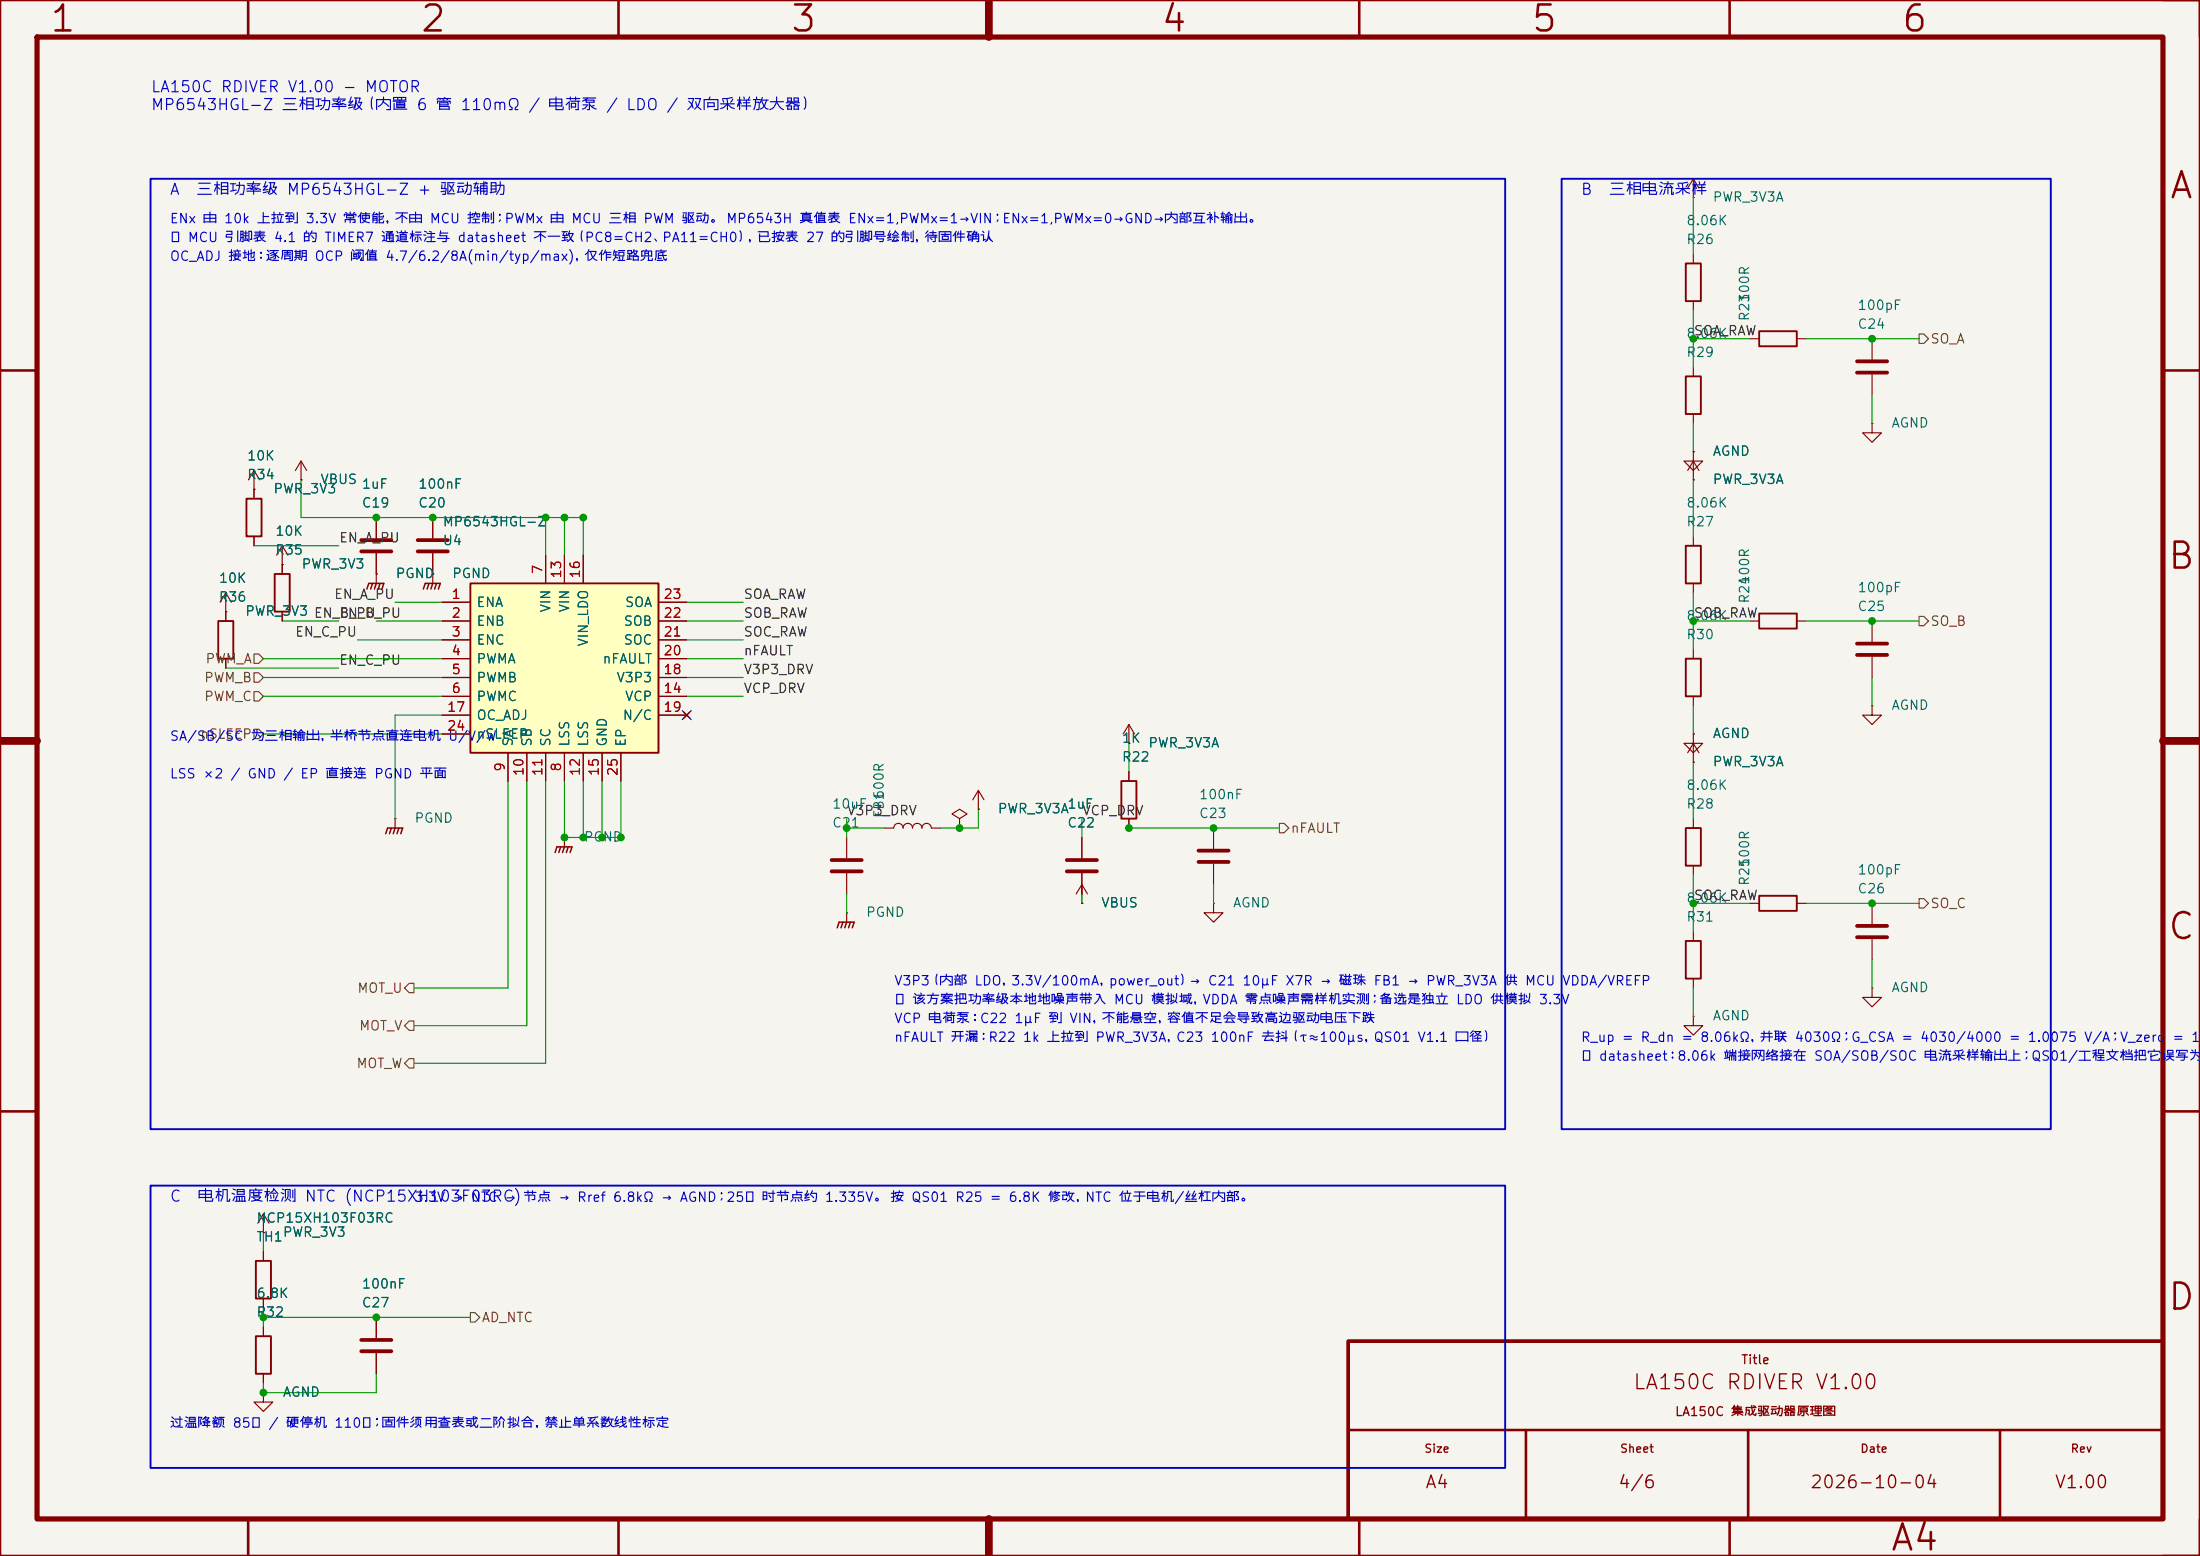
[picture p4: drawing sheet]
<svg xmlns="http://www.w3.org/2000/svg" width="297mm" height="210mm" viewBox="0 0 297 210" stroke-linecap="round" stroke-linejoin="round" font-family="sans-serif">
<path d="M0 0h297v210h-297z" fill="#f5f4ef" stroke="#f5f4ef" stroke-width=".14"/>
<g fill="none" stroke="#840000" stroke-width=".35">
<path d="M0 0h297v210h-297zM33.5 0v5M83.5 0v5M133.5 0v5M183.5 0v5M233.5 0v5M0 50h5M292 50h5M0 100h5M292 100h5M0 150h5M292 150h5"/>
<path d="M182 193h110M206 193v12M236 193v12M270 193v12M33.5 205v5M83.5 205v5M133.5 205v5M183.5 205v5M233.5 205v5"/>
</g>
<path d="M5 5h287v200h-287z" fill="none" stroke="#840000" stroke-width=".7"/>
<path d="M133.5 0v5M0 100h5M292 100h5M133.5 205v5" fill="none" stroke="#840000" stroke-width="1.1"/>
<g fill="#840000" stroke="#840000" stroke-width=".35">
<path d="M292 -.1h5.1v5.1l-.1-5z"/>
<path d="M297 205l.1 5.1h-5.1l5-.1z"/>
</g>
<path d="M182 181h110v24h-110z" fill="none" stroke="#840000" stroke-width=".5"/>
<path d="M227.6 35.6h2v5h-2zM227.6 50.8h2v5.1h-2zM37.1 77.5h2v5.1h-2zM227.6 73.7h2v5h-2zM29.5 83.8h2v5.1h-2z" fill="none" stroke="#840000" stroke-width=".25"/>
<g fill="none" stroke="#840000" stroke-width=".15">
<path d="M228.6 34.3v1.3M228.6 40.6v1.3M228.6 49.5v1.3M228.6 55.9v1.3M38.1 76.2v1.3M58.4 77.5h.1M58.4 77.5v1.2M228.6 61v1.2h1.3l-1.3 1.3-1.3-1.3h1.3M228.6 61h.1M228.6 64.8h.1M228.6 62.2v2.6M228.6 72.4v1.3"/>
<path d="M228.6 78.7v1.3M228.6 62.2l-.8 1.3M228.6 62.2l.8 1.3M30.5 82.6h.1M30.5 80v3.8M30.5 88.9v1.3M30.5 80l-.8 1.3M30.5 80l.7 1.3M38.1 82.6v1.2M228.6 99.1v1.2h1.3l-1.3 1.3-1.3-1.3h1.3M228.6 99.1h.1M76.2 113h.1"/>
<path d="M76.2 113v1.3"/>
</g>
<path d="M57.1 79.5l.3-.8h2l-.2 .8M57.9 78.7l-.2 .8M58.4 78.7l-.2 .8M58.9 78.7l-.2 .8M74.9 115.1l.3-.8h2l-.2 .8M75.7 114.3l-.3 .8M76.2 114.3l-.3 .8M76.7 114.3l-.2 .8" fill="none" stroke="#840000" stroke-width=".2"/>
<path d="M63.5 78.7h25.4v22.9h-25.4z" fill="#ffffc2"/>
<path d="M237.5 44.7h5.1v2h-5.1zM33.3 67.3h2v5.1h-2zM63.5 78.7h25.4v22.9h-25.4zM227.6 88.9h2v5.1h-2zM237.5 82.8h5.1v2h-5.1zM151.4 105.4h2v5.1h-2zM227.6 111.8h2v5h-2zM227.6 127h2v5.1h-2zM237.5 120.9h5.1v2h-5.1zM34.5 170.2h2.1v5.1h-2.1zM34.5 180.3h2.1v5.1h-2.1z" fill="none" stroke="#840000" stroke-width=".25"/>
<g fill="none" stroke="#840000" stroke-width=".15">
<path d="M228.6 26.7h.1M228.6 24.1v2.6M228.6 24.1l-.8 1.3M228.6 24.1l.8 1.3M236.2 45.7h1.3M242.6 45.7h1.2M252.7 57.2v1.2h1.3l-1.3 1.3-1.2-1.3h1.2M252.7 57.2h.1M252.7 45.7v2.8M252.7 50.5v2.8M34.3 66h.1M34.3 63.5l-.8 1.3"/>
<path d="M34.3 63.5l.8 1.3M34.3 63.5v3.8M34.3 72.4v1.3M38.1 76.2h.1M38.1 73.7l-.8 1.2M38.1 73.7l.8 1.2M38.1 73.7v3.8M40.6 64.8h.1M40.6 62.2l-.7 1.3M40.6 62.2l.8 1.3M40.6 62.2v2.6M50.8 77.5h.1"/>
<path d="M50.8 69.9v2.7M50.8 74.7v4M58.4 77.5h.1M58.4 69.9v2.7M58.4 74.7v2.8M73.7 74.9v3.8M76.2 74.9v3.8M78.7 74.9v3.8M228.6 61h.1M228.6 64.8h.1M30.5 82.6h.1M30.5 82.6v1.2"/>
<path d="M30.5 88.9v1.3M38.1 82.6v1.2M59.7 81.3h3.8M59.7 83.8h3.8M59.7 86.4h3.8M59.7 88.9h3.8M59.7 91.4h3.8M59.7 94h3.8M59.7 96.5h3.8M59.7 99.1h3.8M88.9 81.3h3.8M88.9 83.8h3.8"/>
<path d="M88.9 86.4h3.8M88.9 88.9h3.8M88.9 91.4h3.8M88.9 94h3.8M88.9 96.5h3.8M92.3 96.1l.8 .8M93.1 96.1l-.8 .8M152.4 97.8v2.5M152.4 97.8l-.8 1.3M152.4 97.8l.8 1.3M228.6 99.1h.1M228.6 87.6v1.3"/>
<path d="M228.6 94v1.3M236.2 83.8h1.3M242.6 83.8h1.2M252.7 95.3v1.2h1.3l-1.3 1.3-1.2-1.3h1.2M252.7 95.3h.1M252.7 83.8v2.8M252.7 88.6v2.8M53.3 110.5h.1M53.3 110.5v1.3M68.6 101.6v3.8M71.1 101.6v3.8M73.7 101.6v3.8"/>
<path d="M76.2 101.6v3.8M78.7 101.6v3.8M81.3 101.6v3.8M83.8 101.6v3.8M114.3 113v2.8M114.3 117.9v2.8M119.4 111.8h1.2a.64 .64 0 0 1 .7-.7 .64 .64 0 0 1 .6 .7 .64 .64 0 0 1 .7-.7 .64 .64 0 0 1 .6 .7 .64 .64 0 0 1 .6-.7 .64 .64 0 0 1 .7 .7 .64 .64 0 0 1 .6-.7 .64 .64 0 0 1 .6 .7h1.3M129.5 110.5l1.1-.6-1.1-.7-1 .7 1 .6v1.3M129.5 111.8h.1M132.1 109.2h.1M132.1 106.7l-.8 1.3M132.1 106.7l.7 1.3"/>
<path d="M132.1 106.7v2.5M146 113v2.8M146 117.9v4M152.4 100.3h.1M152.4 104.1v1.3M152.4 110.5v1.3M163.8 111.8v2.8M163.8 116.6v2.8M228.6 102.9h.1M228.6 100.3v2.6M228.6 110.5v1.3M228.6 116.8v1.3"/>
<path d="M228.6 100.3l-.8 1.3M228.6 100.3l.8 1.3M114.3 123.2h.1M114.3 123.2v1.3M145.3 120.7l.7-1.3 .8 1.3M146 121.9h.1M163.8 121.9v1.3h1.3l-1.3 1.3-1.2-1.3h1.2M163.8 121.9h.1M228.6 137.2v1.2h1.3l-1.3 1.3-1.3-1.3h1.3M228.6 137.2h.1M228.6 125.7v1.3M228.6 132.1v1.3"/>
<path d="M236.2 121.9h1.3M242.6 121.9h1.2M252.7 133.4v1.2h1.3l-1.3 1.3-1.2-1.3h1.2M252.7 133.4h.1M252.7 121.9v2.8M252.7 126.7v2.8M35.6 166.4h.1M35.6 163.8v2.6M35.6 168.9v1.3M35.6 175.3v1.2M35.6 179.1v1.2M35.6 163.8l-.8 1.3"/>
<path d="M35.6 163.8l.7 1.3M50.8 177.8v2.8M35.6 188v1.2h1.2l-1.2 1.3-1.3-1.3h1.3M35.6 188h.1M35.6 185.4v1.3M50.8 182.6v2.8"/>
</g>
<g fill="none" stroke="#840000" stroke-width=".51">
<path d="M250.7 48.8h4.1M250.7 50.3h4.1M48.8 72.9h4M48.8 74.4h4M56.4 72.9h4.1M56.4 74.4h4.1M250.7 86.9h4.1M250.7 88.4h4.1M112.3 116.1h4M112.3 117.6h4M144 116.1h4.1M144 117.6h4.1"/>
<path d="M161.8 114.8h4.1M161.8 116.3h4.1M250.7 125h4.1M250.7 126.5h4.1M48.8 180.8h4M48.8 182.4h4"/>
</g>
<path d="M49.5 79.5l.3-.8h2l-.2 .8M50.3 78.7l-.3 .8M50.8 78.7l-.3 .8M51.3 78.7l-.2 .8M52.1 112.5l.2-.7h2.1l-.3 .7M52.8 111.8l-.2 .7M53.3 111.8l-.2 .7M53.8 111.8l-.2 .7M113 125.2l.3-.7h2l-.2 .7M113.8 124.5l-.3 .7M114.3 124.5l-.3 .7M114.8 124.5l-.2 .7" fill="none" stroke="#840000" stroke-width=".2"/>
<path d="M259.1 45.1h.6l.6 .6-.6 .7h-.6zM34.3 90.8h.6l.7 .6-.7 .7h-.6zM34.3 93.3h.6l.7 .7-.7 .6h-.6zM34.3 88.3h.6l.7 .6-.7 .6h-.6zM34.3 98.4h.6l.7 .7-.7 .6h-.6zM259.1 83.2h.6l.6 .6-.6 .7h-.6zM172.7 111.1h.7l.6 .7-.6 .6h-.7zM55.2 132.7h.7v1.3h-.7l-.6-.6zM55.2 137.8h.7v1.3h-.7l-.6-.7zM259.1 121.3h.6l.6 .6-.6 .7h-.6zM55.2 142.9h.7v1.2h-.7l-.6-.6zM63.5 177.2h.6l.7 .6-.7 .6h-.6z" fill="none" stroke="#725600" stroke-width=".15"/>
<g fill="none" stroke="#009600" stroke-width=".15">
<path d="M228.6 26.7v7.6M228.6 41.9v7.6M228.6 57.2v3.8M228.6 45.7h7.6M243.8 45.7h15.3M252.7 53.3v3.9M34.3 73.7h11.4M40.6 64.8v5.1h38.1v5M73.7 69.9v5M76.2 69.9v5M228.6 64.8v7.6M30.5 90.2h15.2"/>
<path d="M35.6 91.4h24.1M35.6 94h24.1M35.6 88.9h24.1M35.6 99.1h24.1M38.1 83.8h7.6M48.3 86.4h11.4M50.8 83.8h8.9M53.3 81.3h6.4M59.7 96.5h-6.4v14M92.7 83.8h7.6M92.7 91.4h7.6M92.7 94h7.6"/>
<path d="M92.7 88.9h7.6M92.7 86.4h7.6M92.7 81.3h7.6M228.6 80v7.6M228.6 95.3v3.8M228.6 83.8h7.6M243.8 83.8h15.3M252.7 91.4v3.9M68.6 105.4v28h-12.7M71.1 105.4v33h-15.2M73.7 105.4v38.1h-17.8M76.2 105.4v7.6h7.6v-7.6"/>
<path d="M78.7 105.4v7.6M81.3 105.4v7.6M114.3 111.8h5.1M114.3 110.5v2.5M132.1 109.2v2.6h-5.1M146 110.5v2.5M152.4 111.8h20.3M152.4 100.3v3.8M163.8 119.4v2.5M228.6 102.9v7.6M228.6 118.1v7.6M114.3 120.7v2.5"/>
<path d="M146 120.7v1.2M228.6 133.4v3.8M228.6 121.9h7.6M243.8 121.9h15.3M252.7 129.5v3.9M35.6 166.4v2.5M35.6 176.5v2.6M35.6 177.8h27.9M50.8 185.4v2.6h-15.2v-1.3"/>
</g>
<path d="M92.1 95.9l1.2 1.2M93.3 95.9l-1.2 1.2" fill="none" stroke="#000084" stroke-width=".15"/>
<path d="M20.3 24.1h182.9v128.3h-182.9zM210.8 24.1h66.1v128.3h-66.1zM20.3 160h182.9v38.1h-182.9z" fill="none" stroke="#0000c2" stroke-width=".25"/>
<g fill="#009600" stroke="#009600" stroke-width=".14">
<circle cx="252.7" cy="45.7" r=".46"/>
<circle cx="228.6" cy="45.7" r=".46"/>
<circle cx="252.7" cy="83.8" r=".46"/>
<circle cx="228.6" cy="83.8" r=".46"/>
<circle cx="252.7" cy="121.9" r=".46"/>
<circle cx="228.6" cy="121.9" r=".46"/>
<circle cx="73.7" cy="69.9" r=".46"/>
<circle cx="78.7" cy="69.9" r=".46"/>
<circle cx="76.2" cy="69.9" r=".46"/>
<circle cx="35.6" cy="188" r=".46"/>
<circle cx="76.2" cy="113" r=".46"/>
<circle cx="83.8" cy="113" r=".46"/>
<circle cx="81.3" cy="113" r=".46"/>
<circle cx="78.7" cy="113" r=".46"/>
<circle cx="35.6" cy="177.8" r=".46"/>
<circle cx="50.8" cy="177.8" r=".46"/>
<circle cx="114.3" cy="111.8" r=".46"/>
<circle cx="58.4" cy="69.9" r=".46"/>
<circle cx="50.8" cy="69.9" r=".46"/>
<circle cx="129.5" cy="111.8" r=".46"/>
<circle cx="152.4" cy="111.8" r=".46"/>
<circle cx="163.8" cy="111.8" r=".46"/>
</g>
<g font-size="3.5" fill="#840000">
<text x="6.5" y="5.2">1</text>
<text x="56.5" y="5.2">2</text>
<text x="106.5" y="5.2">3</text>
<text x="156.5" y="5.2">4</text>
<text x="206.5" y="5.2">5</text>
<text x="256.5" y="5.2">6</text>
<text x="292.7" y="27.7">A</text>
<text x="292.4" y="77.7">B</text>
<text x="292.4" y="127.7">C</text>
<text x="292.4" y="177.7">D</text>
<text x="255" y="210.2">A4</text>
</g>
<text font-size="2" fill="#840000" x="220.3" y="188">LA150C RDIVER V1.00</text>
<g font-size="1.7" fill="#840000">
<text x="192.3" y="201.3">A4</text>
<text x="218.3" y="201.3">4/6</text>
<text x="244.3" y="201.3">2026-10-04</text>
<text x="277.3" y="201.3">V1.00</text>
</g>
<g font-size="1.5" fill="#0000c2">
<text x="20.3" y="12.8">LA150C RDIVER V1.00 - MOTOR</text>
<text x="20.3" y="15.3">MP6543HGL-Z 三相功率级（内置 6 管 110mΩ / 电荷泵 / LDO / 双向采样放大器）</text>
<text x="22.8" y="26.7">A</text>
<text x="26.4" y="26.7">三相功率级 MP6543HGL-Z + 驱动辅助</text>
<text x="213.3" y="26.7">B</text>
<text x="217.1" y="26.7">三相电流采样</text>
<text x="22.8" y="162.6">C</text>
<text x="26.6" y="162.6">电机温度检测 NTC (NCP15XH103F03RC)</text>
</g>
<g font-size="1.3" fill="#006464">
<text x="231.1" y="27.5">PWR_3V3A</text>
<text x="227.6" y="33.3">R26</text>
<text x="227.6" y="30.7">8.06K</text>
<text x="236.5" y="40.9" transform="rotate(-90 236.5 40.9)">100R</text>
<text x="227.6" y="46">8.06K</text>
<text x="236.5" y="43.4" transform="rotate(-90 236.5 43.4)">R23</text>
<text x="250.7" y="44.7">C24</text>
<text x="250.7" y="42.1">100pF</text>
<text x="227.6" y="48.5">R29</text>
<text x="255.3" y="58">AGND</text>
<text x="33.3" y="65">R34</text>
<text x="33.3" y="62.5">10K</text>
<text x="43.2" y="65.6">VBUS</text>
<text x="231.1" y="61.8">AGND</text>
<text x="231.1" y="65.6">PWR_3V3A</text>
<text x="36.8" y="66.9">PWR_3V3</text>
<text x="48.8" y="68.8">C19</text>
<text x="48.8" y="66.3">1uF</text>
<text x="56.4" y="68.8">C20</text>
<text x="56.4" y="66.3">100nF</text>
<text x="59.7" y="71.4">MP6543HGL-Z</text>
<text x="227.6" y="71.4">R27</text>
<text x="227.6" y="68.8">8.06K</text>
<text x="37.1" y="75.2">R35</text>
<text x="37.1" y="72.6">10K</text>
<text x="40.6" y="77.1">PWR_3V3</text>
<text x="59.7" y="73.9">U4</text>
<text x="29.4" y="81.5">R36</text>
<text x="29.4" y="79">10K</text>
<text x="33" y="83.4">PWR_3V3 EN_B_PU</text>
<text x="33" y="83.4">PWR_3V3</text>
<text x="53.3" y="78.3">PGND</text>
<text x="60.9" y="78.3">PGND</text>
<text x="64.2" y="82.2">ENA</text>
<text x="74.6" y="82.8" transform="rotate(-90 74.6 82.8)">VIN</text>
<text x="77.2" y="82.8" transform="rotate(-90 77.2 82.8)">VIN</text>
<text x="84.3" y="82.2">SOA</text>
<text x="236.5" y="81.5" transform="rotate(-90 236.5 81.5)">R24</text>
<text x="236.5" y="79" transform="rotate(-90 236.5 79)">100R</text>
<text x="250.7" y="82.8">C25</text>
<text x="250.7" y="80.2">100pF</text>
<text x="64.2" y="84.8">ENB</text>
<text x="64.2" y="87.3">ENC</text>
<text x="64.2" y="89.9">PWMA</text>
<text x="79.7" y="87.3" transform="rotate(-90 79.7 87.3)">VIN_LDO</text>
<text x="81.3" y="89.9">nFAULT</text>
<text x="84.1" y="87.3">SOC</text>
<text x="84.1" y="84.8">SOB</text>
<text x="227.6" y="86.6">R30</text>
<text x="227.6" y="84.1">8.06K</text>
<text x="64.2" y="92.4">PWMB</text>
<text x="64.2" y="94.9">PWMC</text>
<text x="83.1" y="92.4">V3P3</text>
<text x="84.3" y="94.9">VCP</text>
<text x="64.2" y="97.5">OC_ADJ</text>
<text x="64.2" y="100">nSLEEP</text>
<text x="69.5" y="100.9" transform="rotate(-90 69.5 100.9)">SA</text>
<text x="72.1" y="100.9" transform="rotate(-90 72.1 100.9)">SB</text>
<text x="74.6" y="100.9" transform="rotate(-90 74.6 100.9)">SC</text>
<text x="77.2" y="100.9" transform="rotate(-90 77.2 100.9)">LSS</text>
<text x="79.7" y="100.9" transform="rotate(-90 79.7 100.9)">LSS</text>
<text x="82.2" y="100.9" transform="rotate(-90 82.2 100.9)">GND</text>
<text x="84" y="97.5">N/C</text>
<text x="84.8" y="100.9" transform="rotate(-90 84.8 100.9)">EP</text>
<text x="151.4" y="100.6">1K</text>
<text x="154.9" y="101.2">PWR_3V3A</text>
<text x="231.1" y="99.9">AGND</text>
<text x="255.3" y="96.1">AGND</text>
<text x="119.6" y="108" transform="rotate(-90 119.6 108)">600R</text>
<text x="151.4" y="103.1">R22</text>
<text x="227.6" y="106.9">8.06K</text>
<text x="231.1" y="103.7">PWR_3V3A</text>
<text x="55.9" y="111.4">PGND</text>
<text x="78.7" y="113.9">PGND</text>
<text x="112.3" y="112">C21</text>
<text x="112.3" y="109.5">10uF</text>
<text x="119.6" y="110.5" transform="rotate(-90 119.6 110.5)">FB1</text>
<text x="134.6" y="110.1">PWR_3V3A</text>
<text x="144" y="112">C22</text>
<text x="144" y="109.5">1uF</text>
<text x="161.8" y="110.7">C23</text>
<text x="161.8" y="108.2">100nF</text>
<text x="227.6" y="109.5">R28</text>
<text x="236.5" y="119.6" transform="rotate(-90 236.5 119.6)">R25</text>
<text x="236.5" y="117.1" transform="rotate(-90 236.5 117.1)">100R</text>
<text x="250.7" y="118.3">100pF</text>
<text x="116.8" y="124.1">PGND</text>
<text x="148.6" y="122.8">VBUS</text>
<text x="166.4" y="122.8">AGND</text>
<text x="227.6" y="124.7">R31</text>
<text x="227.6" y="122.2">8.06K</text>
<text x="250.7" y="120.9">C26</text>
<text x="255.3" y="134.2">AGND</text>
<text x="231.1" y="138">AGND</text>
<text x="34.5" y="167.9">TH1</text>
<text x="34.5" y="165.3">NCP15XH103F03RC</text>
<text x="38.1" y="167.2">PWR_3V3</text>
<text x="34.5" y="178">R32</text>
<text x="34.5" y="175.5">6.8K</text>
<text x="48.8" y="176.8">C27</text>
<text x="48.8" y="174.2">100nF</text>
<text x="38.1" y="188.8">AGND</text>
</g>
<g font-size="1.3" fill="#0000c2">
<text x="22.8" y="30.5">ENx 由 10k 上拉到 3.3V 常使能，不由 MCU 控制；PWMx 由 MCU 三相 PWM 驱动。 MP6543H 真值表 ENx=1,PWMx=1→VIN；ENx=1,PWMx=0→GND→内部互补输出。</text>
<text x="22.8" y="33">★ MCU 引脚表 4.1 的 TIMER7 通道标注与 datasheet 不一致（PC8=CH2、PA11=CH0），已按表 27 的引脚号绘制，待固件确认</text>
<text x="22.8" y="35.5">OC_ADJ 接地：逐周期 OCP 阈值 4.7/6.2/8A(min/typ/max)，仅作短路兜底</text>
<text x="22.8" y="100.3">SA/SB/SC</text>
<text x="22.8" y="105.4">LSS ×2 / GND / EP 直接连 PGND 平面</text>
<text x="120.6" y="135.9">★ 该方案把功率级本地地噪声带入 MCU 模拟域，VDDA 零点噪声需样机实测；备选是独立 LDO 供模拟 3.3V</text>
<text x="120.6" y="133.3">V3P3（内部 LDO，3.3V/100mA，power_out）→ C21 10µF X7R → 磁珠 FB1 → PWR_3V3A 供 MCU VDDA/VREFP</text>
<text x="120.6" y="138.4">VCP 电荷泵：C22 1µF 到 VIN，不能悬空，容值不足会导致高边驱动电压下跌</text>
<text x="120.6" y="140.9">nFAULT 开漏：R22 1k 上拉到 PWR_3V3A，C23 100nF 去抖（τ≈100µs，QS01 V1.1 口径）</text>
<text x="213.3" y="140.9">R_up = R_dn = 8.06kΩ，并联 4030Ω；G_CSA = 4030/4000 = 1.0075 V/A；V_zero = 1.6</text>
<text x="213.3" y="143.5">★ datasheet：8.06k 端接网络接在 SOA/SOB/SOC 电流采样输出上；QS01/工程文档把它误写为</text>
<text x="55.9" y="162.5">3.3V → NTC → 节点 → Rref 6.8kΩ → AGND；25℃ 时节点约 1.335V。 按 QS01 R25 = 6.8K 修改，NTC 位于电机/丝杠内部。</text>
<text x="22.8" y="193">过温降额 85℃ / 硬停机 110℃；固件须用查表或二阶拟合，禁止单系数线性标定</text>
</g>
<g font-size="1.3" fill="#0f0f0f">
<text x="228.6" y="45.6">SOA_RAW</text>
<text x="45.7" y="73.5">EN_A_PU</text>
<text x="45" y="81.2">EN_A_PU</text>
<text x="45.7" y="83.7">EN_B_PU</text>
<text x="100.3" y="83.7">SOB_RAW</text>
<text x="100.3" y="81.2">SOA_RAW</text>
<text x="228.6" y="83.7">SOB_RAW</text>
<text x="39.7" y="86.2">EN_C_PU</text>
<text x="100.3" y="88.8">nFAULT</text>
<text x="100.3" y="86.2">SOC_RAW</text>
<text x="45.7" y="90">EN_C_PU</text>
<text x="100.3" y="91.3">V3P3_DRV</text>
<text x="100.3" y="93.9">VCP_DRV</text>
<text x="114.3" y="110.4">V3P3_DRV</text>
<text x="146" y="110.4">VCP_DRV</text>
<text x="228.6" y="121.8">SOC_RAW</text>
</g>
<g font-size="1.3" fill="#725600">
<text x="260.5" y="46.7">SO_A</text>
<text x="27.6" y="89.9">PWM_A</text>
<text x="260.5" y="84.8">SO_B</text>
<text x="27.5" y="92.4">PWM_B</text>
<text x="27.5" y="94.9">PWM_C</text>
<text x="26.9" y="100">nSLEEP为三相输出，半桥节点直连电机 U/V/W</text>
<text x="174.2" y="112.7">nFAULT</text>
<text x="260.5" y="122.9">SO_C</text>
<text x="48.1" y="134.3">MOT_U</text>
<text x="48.4" y="139.4">MOT_V</text>
<text x="48" y="144.5">MOT_W</text>
<text x="64.9" y="178.8">AD_NTC</text>
</g>
<g font-size="1.3" fill="#a90000">
<text x="73.5" y="77.6" transform="rotate(-90 73.5 77.6)">7</text>
<text x="60.9" y="81.1">1</text>
<text x="60.9" y="83.7">2</text>
<text x="76.1" y="78.2" transform="rotate(-90 76.1 78.2)">13</text>
<text x="78.6" y="78.2" transform="rotate(-90 78.6 78.2)">16</text>
<text x="89.5" y="83.7">22</text>
<text x="89.5" y="81.1">23</text>
<text x="60.9" y="86.2">3</text>
<text x="60.9" y="88.8">4</text>
<text x="89.5" y="88.8">20</text>
<text x="89.5" y="86.2">21</text>
<text x="60.9" y="91.3">5</text>
<text x="60.9" y="93.8">6</text>
<text x="89.5" y="93.8">14</text>
<text x="89.5" y="91.3">18</text>
<text x="60.3" y="96.4">17</text>
<text x="60.3" y="98.9">24</text>
<text x="89.5" y="96.4">19</text>
<text x="68.4" y="104.2" transform="rotate(-90 68.4 104.2)">9</text>
<text x="71" y="104.8" transform="rotate(-90 71 104.8)">10</text>
<text x="73.5" y="104.8" transform="rotate(-90 73.5 104.8)">11</text>
<text x="76.1" y="104.2" transform="rotate(-90 76.1 104.2)">8</text>
<text x="78.6" y="104.8" transform="rotate(-90 78.6 104.8)">12</text>
<text x="81.1" y="104.8" transform="rotate(-90 81.1 104.8)">15</text>
<text x="83.7" y="104.8" transform="rotate(-90 83.7 104.8)">25</text>
</g>
<g font-size="1.2" fill="#840000">
<text x="235" y="184.4">Title</text>
<text x="226" y="191.4">LA150C 集成驱动器原理图</text>
</g>
<g font-size="1.1" fill="#840000">
<text x="192.2" y="196.3">Size</text>
<text x="218.6" y="196.3">Sheet</text>
<text x="251.1" y="196.3">Date</text>
<text x="279.5" y="196.3">Rev</text>
</g>
</svg>
